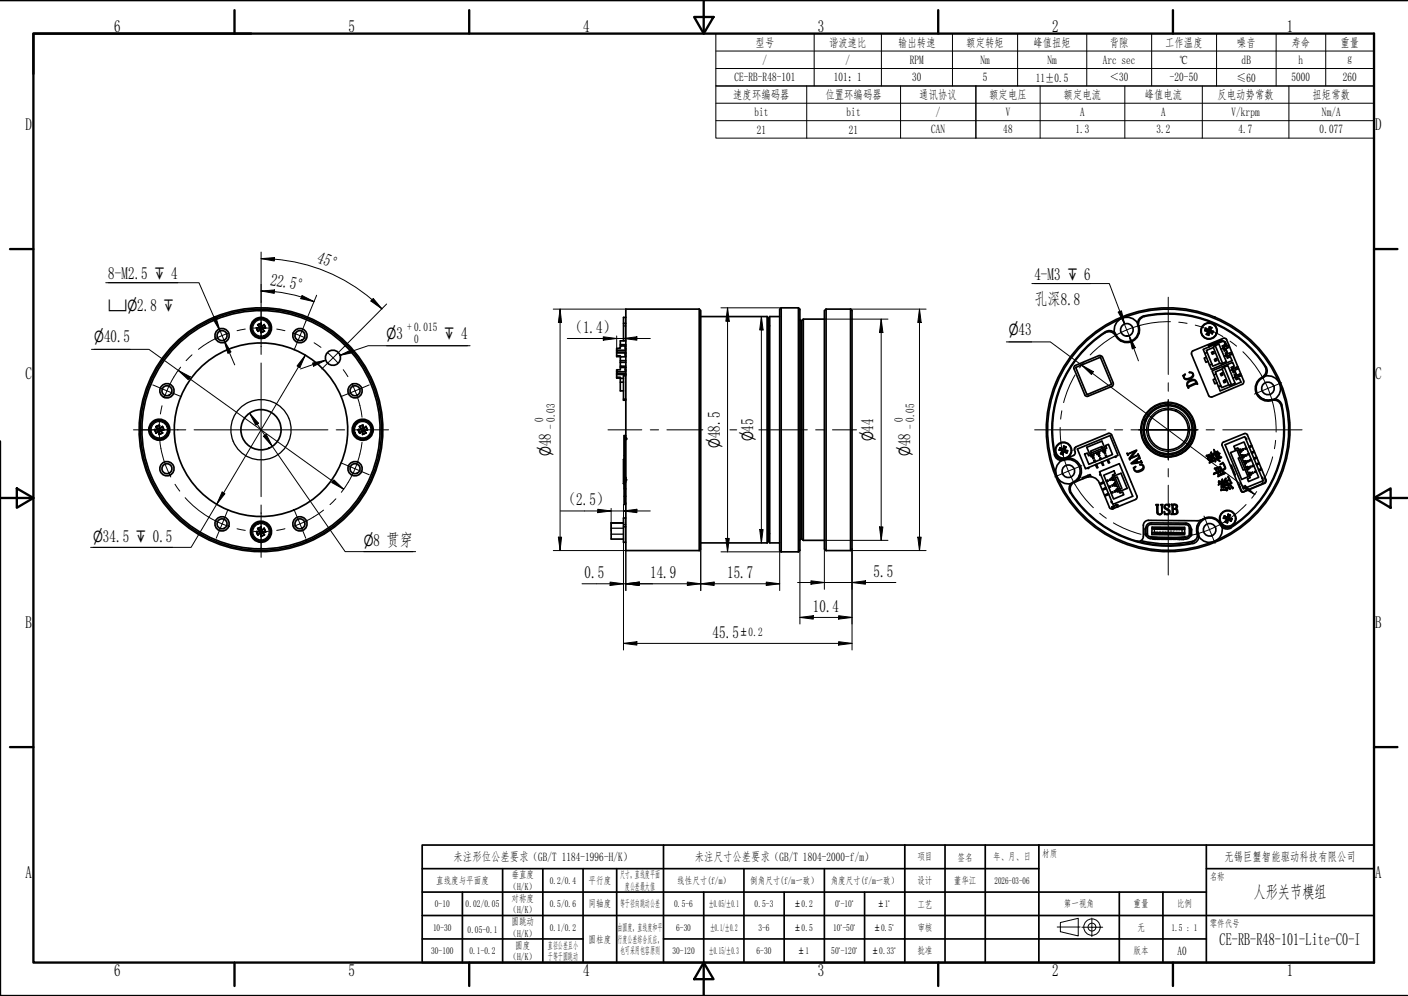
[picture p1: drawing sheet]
<svg xmlns="http://www.w3.org/2000/svg" width="420mm" height="297mm" viewBox="0 0 420 297" stroke-linecap="round" stroke-linejoin="round" font-family="sans-serif">
<g fill="none" stroke="#000" stroke-width=".51">
<path d="M76.6 97.8l.4 .9M77 97l.6 .6-1 .2M77 98.7l.8-.6 .1 1.1-.2-1zM77 97l-.1-.2 .6 .8-.9 .2M77.9 96.6l-.9 .4M77.9 96.6l.1 .9 .7-.6M77.9 96.6v-.2l.1 1.1 .9-.7-.2 .1M78.7 96.9l.4 .9M78.8 98.7l-.9 .3M79.1 97.8h.2l-1 .2 .6 .8-.1-.1M79.1 97.8l-.9 .2 .6 .7M186.1 96.4h.7"/>
<path d="M186.8 94.7h-.7v6.9M208.7 92.2l.4 .4v71.2l-.4 .4M208.7 92.2h-21.9v72h21.9M208.7 92.2v72M209.1 94.4h19.8M228.9 94.4l.3 .3v67l-.3 .2M228.9 94.4v67.5M229.2 97.2h.5M232.7 94.4h-3v67.5h3M233.1 91.8v72.8M238.3 91.8h-5.2l-.4 .5v71.8l.4 .5M238.3 91.8l.4 .5v71.8l-.4 .5"/>
<path d="M238.3 91.8v72.8M238.7 95.3l.1 .3h.5M239.3 95.6v65.1M239.7 95.2v65.9M246 95.2h-6.3l-.4 .4M246.5 92.2l-.5 .4v71.2l.5 .4M246.5 92.2v72M246.5 92.2h7.3M253.8 92.2l.5 .4v71.2l-.5 .4h-7.3M253.8 92.2v72M329.8 99a34.7 34.7 0 0 0-15.1 36.5M339.5 96.4a3.8 3.8 0 0 0-4.7-1.5 3.8 3.8 0 0 0-2.2 4.3"/>
<path d="M339.8 97.3a2.28 2.28 0 0 1 1.7-2.9 34.1 34.1 0 0 1 36.3 15.6 2.51 2.51 0 0 1-1.8 2.9 3.8 3.8 0 0 0-.9 4.9 3.8 3.8 0 0 0 4.7 1.5 2.28 2.28 0 0 1 2.6 1.8 34.1 34.1 0 0 1-15.6 36.2 2.25 2.25 0 0 1-2.6-1.1M339.8 99.5h-.2M339.9 97.3a3.8 3.8 0 0 1-2.4 4.6 3.8 3.8 0 0 1-4.8-2.1 2.25 2.25 0 0 0-3-.5 34.1 34.1 0 0 0-14.6 36.6 2.25 2.25 0 0 0 2.5 1.1l2.8-1.2 .4-.4v-.6M341.2 94.3a34.7 34.7 0 0 1 36.6 15.1M341.2 94.3a2.46 2.46 0 0 0-1.4 3.6 3.6 3.6 0 0 1-2.8 3.9 3.6 3.6 0 0 1-4.2-2.4l-.6-.5-.9-.3-1.5 .4M360.2 98.2l-.1 .4M360.3 99.3l.4 .1M360.4 98.9l-.9-.3 .9 .1 .2 .3-.2 .3M360.4 99l-.4 .7 .4-.4M360.7 98.3l.2-.8-.2 1-.9-.6 .9 .4M360.9 98l.3 .1M361 99.1l-.3 .9v-.6"/>
<path d="M361.1 99l.7 .6-.4-.4M361.1 98.5l.5-.8-.5 .7 .1 .3M361.1 98.5l.1 .2M361.2 98.7l.9 .2-.6-.1M361.2 98.7l.3 .1M361.4 99.2l-.5-.2-.2 .4M361.5 98.8l-.2 .3M184 111.4v1.4h1.1v-.3h-1.1M184 105v1.3h1.1v-.2h-1.1M184 111.7h2.8M184 105.3h2.8M185.1 108.1v1.1h1.7"/>
<path d="M185.1 108.1h1.7M185.1 102.8v.4M185.1 109.2v.4M186.1 114h-1v2.6h1M186.1 112.8h-1v1.2M186.1 119h.7M186.8 112.1h-.7v7.3h.7M186.8 110.2h-.2v.3h.2M186.8 110.9h-2.8v.5h2.8M186.8 109.6h-1.7v.7h-1.1v.6M186.8 103.8h-.2v.3h.2M186.8 105.8h-.2v.4h.2"/>
<path d="M186.8 104.4h-2.8v.6h2.8M186.8 103.2h-1.7v.7h-1.1v.5M186.8 101.6h-1.7v1.2h1.7M186.8 107.6h-1.7v.5M186.8 106.4h-1.7v1.2M186.8 109.7h-.2v.5M186.8 111.7h-.2v.4M186.8 103.2h-.2v.6M186.8 105.3h-.2v.5M321 109.6l7.4-3.1 3.3 8.1-7.3 3.1zM328 106l-7.1 3-.4 .4v.6l3.2 7.8 .4 .4h.6l7.1-3 .4-.3v-.6l-3.2-7.8M328 106.1h.5l.4 .4"/>
<path d="M334.7 101.5l-.2 .2M352.9 112.1l.7-.5-.3 .5a.65 .65 0 0 0 .6 .9h.5a1.52 1.52 0 0 0 1.5-1.5l-.4-.3-.6-.1 .7-.1a.93 .93 0 0 1 .1 1.7 1.4 1.4 0 0 1-1.5 .6 1.4 1.4 0 0 1-1.1-1.1zM354.6 113.7a1.47 1.47 0 0 1 1.6-.5 1.47 1.47 0 0 1 1.1 1.4l-.3-.2-2.3 1v.3a1.42 1.42 0 0 1-.1-2zM354.7 114a1.61 1.61 0 0 1 2.3-.1l-.1 .3-2.4 1a.8 .8 0 0 1 .2-1.2zM355.5 105.6l5.2 12.4 .4 .4h.5l9.1-3.8 .4-.4v-.5M356 104.6l-.4 .4v.6M360 106.5l-.7 .3 .6 1.3 .6-.3M360.2 105.1l1.4 3.5M360.9 103.4l-.3-.4 .2 .4M361.5 105.1l.6-.2 .2 .5-.5 .2zM362.1 103.6l1.9 4.8M362.4 107.2l.5-.3 .3 .6-.6 .2z"/>
<path d="M362.6 113l-.6 .2 .5 1.3 .7-.3M362.6 103.1l2.2 5.2M362.9 111.6l1.4 3.4M364.2 111.5l.5-.3 .2 .6-.5 .3zM364.4 104.1l-.7-1.5-1.4 .6-.2 .4-2.1 .9 .2 .6-.7 .3M364.5 101.6l.1 .2M364.6 101.4l-.1 .2-3.7 1.5M364.6 101.4l.1 .4M364.6 101.4l-4 1.6M364.7 110l1.9 4.7M365.1 113.6l.5-.3 .2 .6-.5 .3zM365.1 103.9l-.7 .2 .9 2.2 .7-.2-.4-.8 .6-.3"/>
<path d="M365.1 100.9l-9.1 3.7M365.1 100.9h.5l.4 .4M365.2 103.6l.2 .5M365.2 103.6l-.2 .1M365.3 106.3l.7 1.6-1.6 .6-.3-.2-2.2 .9-.3-.6-.7 .3M365.3 109.5l2.2 5.2M365.3 102.9l.2 .5M365.3 103.9h-.2M365.4 102h.2l.4 .8-.6 .2M365.4 104.1l-.2 .1M365.6 102.9h.1M365.8 104l.2 .4"/>
<path d="M366 104.4l.4 1.1M366 104.4l-.6 .3-.7-1.5 1-.4-.5-1.2-6.2 2.6 2.5 6 6.2-2.6-.5-1.2-.9 .4-.3-.7M366 101.3l5.2 12.4M366 103.2l.3 .6M366 105.6l-.2 .1M366 105.6l.3 .6M366.3 106.2l-.2 .1M366.6 106.1l.2 .4M366.7 102.9l-1.5 .7M366.8 105.3l.3 .5M366.9 103.5l-1.5 .6M367 110.5l-.6-1.5-1.5 .7-.1 .3-2.2 .9 .3 .7-.7 .2"/>
<path d="M367.5 105l-1.5 .6M367.7 110.3l-.7 .2 .9 2.3 .7-.3-.3-.8 .5-.3M367.8 105.6l-1.5 .6M367.8 110l.2 .5M367.8 110l-.2 .1M367.9 112.8l.7 1.5-4 1.3-.3-.6-.7 .3M368 109.3l.2 .5M368 110.5l-.1 .1M368.4 110.4l.2 .5M368.6 110.9l.5 1M368.6 110.9l-.6 .2-.6-1.5 .9-.4-.4-1.1-6.2 2.5 2.4 6 6.2-2.6-.5-1.2-.9 .4-.3-.7M368.7 109.7l.2 .5"/>
<path d="M368.7 112.1h-.2M368.7 112.1l.2 .5M368.9 112.6l-.2 .1M369.3 112.4l.1 .6M369.4 109.3l-1.6 .7M369.5 111.7l.3 .6M369.6 109.9l-1.6 .6M370.2 111.4l-1.5 .7M370.5 112l-1.6 .6M375.6 117.9l.8 .8 .9 .5 1.7 .1M377.2 112.2l-.6 .6M377.2 119.1v.1"/>
<path d="M377.5 112.2a3.8 3.8 0 0 1 4.4 2.2 3.8 3.8 0 0 1-1.5 4.7M377.5 112.2a4 4 0 0 0-2.4 5 3.5 3.5 0 0 0 4.4 2M377.8 109.4l.3 1.5-.6 1.3M379.6 119.2a2.25 2.25 0 0 1 2.9 1.6M379.9 119.3h-.9M46.3 128.1l.4 1M46.5 127.2l.7 .9h-1.1l1-.1zM46.7 129.1l.7-.6 .1 .9M46.7 129.1l-.2 .1 .9-.6 .1 1v-.2M47.6 126.9l-1 .4M47.6 126.8v.9zM48.4 127.3l.4 .9"/>
<path d="M48.4 127.3l-.6 .5-.2-.1M48.4 129l-.9 .4M48.5 127.2l-.7 .6-.2-.1M48.5 127.2l-.1 .1M48.8 128.2l-1 .1 .6 .7M48.8 128.2l-.9 .1 .6 .8-.1-.1M107 128.1l.4 1M107.3 127.2l.6 .9h-1l1-.1zM107.3 127.2l.1 .1M107.9 128.5l.3 .1h-.2l-.7 .6zM108.2 128.6v1zM108.3 126.9l-1 .4"/>
<path d="M108.3 126.9l.1 1 .7-.6M108.3 126.9l.1 .9 .8-.6-.1 .1M109.1 127.3l.4 .9M109.1 129l-.9 .4M109.5 128.2l-.9 .1 .6 .7M109.5 128.2h.2l-1.1 .1 .7 .8-.1-.1M186.2 137h-.1v7.3h.1M186.7 130.6h.1M186.8 129.9h-.6v18.1h.6M186.8 130.7l-.1 .4v-.9h-.4v13.2h.4l.1-.9M314.6 135.6l.8 1.2 1.4 .5M316.6 134.2l.3 .1 .2 .3-.6 .7 .5-.8"/>
<path d="M316.6 134.2h-.6l1 .4M316.8 133.9l-.2 .3M316.8 137.3a3.8 3.8 0 0 0-1.5 4.7 3.8 3.8 0 0 0 4.4 2.2M316.9 134.9l.4 .1M317.2 133.9l-.1 .1M317.2 133.9l.2-.9-.2 1.1-.9-.6 .8 .5M317.4 133.6l.4 .1M317.5 134.7l-.3 .9v-.5M317.6 134.7l.7 .4-.4-.3M317.6 137.2l-.8 .1M317.6 137.2a3.5 3.5 0 0 1 4.5 2 3.5 3.5 0 0 1-1.8 4.5M317.7 134.1l.9 .3-1-.2 .5-.9-.4 .8"/>
<path d="M317.9 134.8l-.5-.3-.2 .6M318.1 134.4l-.2 .4M318.3 136.7l-.2 .1M318.3 136.7l-.4 .1M318.6 136.6a3.9 3.9 0 0 1 3.9 2.6 3.9 3.9 0 0 1-1.3 4.4M319.5 136.2l-1.3 .5M319.8 136.7l.2 .5M320.6 134.3l.3 .5M320.7 133.6l-.1 .7M321.1 133.3l-.4 .4v.6M321.5 133.9l9.7-4 2.4 5.9-9.7 4zM323.7 135.4l.8-.3 .4 .8 .5-.2 .2 .6 .3-.2-.2-.5 .3-.1 .2 .5 .3-.1-.2-.5 .9-.4 .1 .6 .3-.2-.2-.5 .3-.2 .2 .6 .3-.1-.2-.5 .9-.4 .2 .5 .3-.1-.3-.5 .3-.2 .3 .6 .2-.1-.2-.6 .6-.2-.4-.8 .9-.4 1.2 3.1-7.1 2.9z"/>
<path d="M324.3 133.4l4.5-1.8 .8 1.9-4.5 1.8zM324.9 139.4v.2l-.2 .1-.2-.1M325.9 136.1l.2-.2 .4 .7-.4 .2zM326.9 137.7l-.2-.5-.3 .1 .2 .5M326.9 138.5l.1 .4M327.2 138.5l.4 .9-.3 .2-.3-.7 .3-.2M327.6 135.4l.3-.2 .3 .7-.3 .2zM328.6 137l-.2-.5-.2 .1 .2 .5M328.7 137.8v.3M328.9 137.7l.4 1-.2 .1-.4-.7 .4-.1M329.1 133.7l-.2-.6-3.5 1.4 .3 .6M329.4 134.7l.2-.2 .3 .7-.3 .1z"/>
<path d="M330.3 136.3l-.2-.5-.2 .1 .2 .5M330.4 137.1l.1 .3M330.6 137l.5 1-.3 .1-.3-.7 .3-.1M331.7 129.7l-.4-.4h-.6l-9.6 4M331.7 129.7l7.6 18.2v.6l-.4 .4M333 136.1l.1 .2-.3 .1-.1-.3M336.3 135.2l.3 .2 2.6-1.2-1.9 2.4 2.2-.9 .1-.4 .3 .6-.4-.1-2.3 1-.1 .3-.2-.4 1.7-2-1.9 .7-.2 .4zM337.5 138.2l2.3-1.8 .2-.3 .2 .7-.2-.2-.8 .6 .3 .7 .9-.2 .2-.3 .2 .6-.4-.1-2.7 .5zM337.9 138.2l1.3-.9 .2 .6zM338.2 139.6l.6-.5-.3 .5a.72 .72 0 0 0 .7 .9l.5-.1a1.53 1.53 0 0 0 1.4-1.3l-.4-.4-.5-.1 .7-.1a1.05 1.05 0 0 1 0 1.8 1.63 1.63 0 0 1-2.4-.2zM355.9 125.1a8 8 0 0 1-4.3 10.4 8 8 0 0 1-10.4-4.3M360.1 135.7l.8-.2 .7 .7-1.2 .7 .2-.3-.6-.6z"/>
<path d="M360.4 135.9l.5-.2 .3 .6-.5 .2zM360.7 137l.7-.1 .1-.2 .4 .7 .3-.1-.1 .3-1.2 .4 .2-.2-.5-.6zM360.9 137.2l.6-.2 .3 .5-.5 .2zM362.2 134.1l.4 .6-.1 .2 .8-.4 .4 .8 .3-.1-1.3 .7 .1-.2-.4-.6-.4 .9 .3 .6 .9 .3-.3-.8 .9-.4 .4 .7h.3l-1.2 .6 .7 .6-1.6-.8 .4 .7-.2 .2-.4-1h-.8l.2-.3 .5 .1-.5-.9-.2 .4v-.4h.2l-.3-.5 .1-.2 .5 1 .4-1zM362.5 139.6l1.6-.5 .6 1 .6-.2a1.18 1.18 0 0 0-.4-1.7l-.7 .3 .7-.6 .5 .8 .3 1-1 .6 .5 .8h.4l-.2 .2-1.9 .9 .2-.4-.5-.8-1.1 .5 .2-.4 .9-.3-.6-.9-.2-.1zM362.6 135.1l.7-.2 .2 .5-.6 .2zM362.8 139.8l1.3-.4 .5 .8-.6 .2-.5-.8-.1 .3 .4 .6-.5 .2zM363.2 136.3l.6-.2 .2 .4-.5 .3zM365.1 131.9l6.2-2.6 .8 .2 5.7 13.7M365.1 131.9l-.4 .4v.5l5.7 13.7 .8 .2 6.2-2.6 .4-.4v-.5M365.6 132.6l5.9-2.4 5.4 13.2-5.9 2.4zM367.2 138.9l.3-.1 .2 .7-.2 .1"/>
<path d="M367.2 135l1.9-.8 3.3 8-1.9 .8zM367.7 139.5l.6 1.4M368.2 133.1l3-1.3 4.4 10.6-3 1.2-.4-.8 .9-.3-.3-.6 .6-.2-.1-.3-.6 .3-.1-.4 .5-.2-.1-.3-.5 .3-.4-.9 .6-.3-.1-.2-.6 .2-.1-.3 .5-.2-.1-.3-.6 .2-.3-.9 .5-.2v-.2l-.6 .2-.1-.4 .5-.1-.1-.3-.6 .2-.4-.9 .6-.3-.1-.2-.5 .2-.1-.3 .5-.2-.1-.3-.6 .3-.3-.9 .5-.3-.1-.2-.6 .2-.1-.3 .6-.2-.2-.3-.5 .3-.2-.6-.8 .3zM370.1 136.4l-.6 .2 1.5 3.6 .5-.2M370.2 134.2l.7-.3 .1 .3-.4 .2-.3 .1zM370.9 135.9l.7-.2 .1 .2-.7 .3zM371 134.2h.1M371.7 137.7l.6-.3 .1 .3-.7 .3zM371.7 130.8l.2-.1 .1 .3-.1 .1M371.9 133.5l-.4 .2 .1 .3 .4-.2M372.4 139.4l.7-.3v.3l-.6 .3zM372.7 135.2l-.5 .2 .1 .3 .4-.2"/>
<path d="M373 133.1l.1 .2-.3 .2M373.1 139.4h.1M373.4 137l-.5 .1 .1 .4 .5-.3M373.5 132.8l-.8 .4M373.6 133.1l-.5 .2M373.7 134.8l.1 .3-.3 .1M374.1 138.7l-.5 .2 .2 .3 .4-.2M374.3 134.5l-.9 .4M374.3 134.9l-.5 .2M374.4 136.5l.1 .3-.2 .2M375 136.3l-.9 .3M375.1 136.6l-.6 .2"/>
<path d="M375.2 138.3v.2l-.2 .2M375.7 138l-.9 .4M375.8 138.3l-.6 .2M376.4 139.7l-.9 .4M382.5 120.8a34.7 34.7 0 0 1-15.2 36.6M76.6 158.5l.4 1M77 157.7l-.1-.1 .6 .8-.9 .1M77 157.7l.6 .7-1 .1M77 159.4l.8-.5 .1 1-.2-1zM77.9 157.3l-.9 .4M77.9 157.1l.1 1.1 .9-.7-.7 .7-.3-.1zM78.2 158.7l1.1-.1-1 .1 .6 .8z"/>
<path d="M78.7 157.7l.4 .9M78.8 159.4l-.9 .4M186.1 155.9h-3.7v4.9h3.7M186.1 144.2h.1M186.1 157.1h.7M186.2 148v2.4h.4l.2-.4M186.3 143.4v2.4h.5M186.7 142.9h.1M186.7 143.4l.1 .3M186.8 154.5h-.7v7.2h.7M186.8 142.4l-.1 .7M229.2 159.2h.5"/>
<path d="M319.4 146.9a34.7 34.7 0 0 0 36.6 15.2M319.7 144.2l-.7 1.3 .4 1.5M319.7 147a34.3 34.3 0 0 0 35.9 14.9l1-.7M320.3 143.7l-.6 .5M322 142l.2 .4M322.1 142.3l-.6 .9-.8 .6M324.1 142.4l-3.7 1.5a2.25 2.25 0 0 0-.7 3.1M324.1 142.4a3 3 0 0 1 4 1.6M324.5 141.8l.2 .4-.4 .1M324.6 141.8l-1.6 .7 .1 .3M324.8 142.2l-.2-.4 .7-.3 .3 .7M328 144l3.1 7.4 .4 .4h.5"/>
<path d="M328.1 140.7l5.9-2.4 4 9.7-5.9 2.4zM328.4 141.3l-.2 .4h.3M329.3 143.7l-.2 .1M329.4 141.7l3-1.3 .4 .9-.8 .4 .2 .5-.5 .2v.3l.6-.2 .1 .3-.5 .2 .1 .2 .5-.1 .4 .8-.5 .3 .1 .2 .5-.2 .1 .3-.5 .3 .1 .2 .5-.2 .4 .9-.5 .2 .1 .3 .6-.3 .1 .3-.6 .3 .1 .2 .5-.2 .3 .6 .8-.4 .3 .9-3 1.2zM329.4 144l-.9 .4-.1-.3 .7-.3 .1 .3M330.1 145.5h-.3M330.1 143.4l.5-.2v.3l-.4 .2M330.1 145.7l-.9 .4-.1-.3 .7-.3 .1 .3M330.8 147.2l-.3 .1M330.8 145.1l.5-.1 .1 .2-.5 .2M330.9 147.4l-1 .5-.1-.3 .7-.3 .1 .3M331.2 143l.7-.3v.3l-.6 .2z"/>
<path d="M331.5 146.9l.5-.2 .1 .2-.4 .2M331.7 149.5l-.2 .1 .2 .3 .2-.1M331.9 144.7l.6-.3 .2 .3-.7 .3zM331.9 151.1l.3 .6M331.9 151.1v.1M332.2 151h.1M332.4 151.6l-.2-.5h-.3l-.1 .1 .2 .6M332.5 146.4l.7-.2 .2 .2-.7 .3zM332.5 141.9l2-.8 1.9 4.6-1.9 .7zM332.8 142.5l.6-.3 1.4 3.5-.6 .1M333 150.7h.1M333.1 150.7l.3-.2 .3 .6"/>
<path d="M333.1 150.7l.1 .5M333.3 150.5v.1M333.3 150.5l.3 .6M333.3 150.5l-1.3 .6M338.9 149l-6.9 2.8M341.2 160a1.49 1.49 0 0 1-1.9 1.4M341.7 157.8v1.5M341.7 159.3l.4 .5M341.9 157.4l-.2 .4M341.9 159.1a1.49 1.49 0 0 0 1.5 1.5l10.4 .2a1.49 1.49 0 0 0 1.5-1.5M342.4 159.1l.2 .7 .8 .4M343.7 158.9h1"/>
<path d="M343.7 158.9v.5l9.8 .1v-.5M343.8 157.7v-.5l9.7 .1v1.7M343.8 157.7h.9M343.8 157.7l-.1 1.2M344 157.7l.5 .1h2.3M344.7 157.7h.5M344.7 158.8l-.7 .1M344.7 158.8h.5M344.7 157.7h.1M344.7 158.8v.1M344.7 158.9h1.6M344.9 150.5h.8l-.2 .2v2.1l.2 .5 .4 .1 .4-.2 .2-.4-.1-2.2-.2-.1h.6l-.2 .2v2.4l-.5 .4-1-.4-.1-2.5z"/>
<path d="M345.2 157.7h.8M345.2 158.9h-.5M345.2 157.7l-.5 .1M345.2 158.8h.3M345.2 157.7v.1M345.5 158.8h.5M345.5 158.9h.5M346 157.7h.8M346 157.7l-.5 .1M346 158.8h.3M346 157.7v.1M346.3 158.9l.5 .1"/>
<path d="M346.3 158.8h.5M346.3 158.9h.1M346.8 157.7h.9M346.8 158.9h-.5M346.8 157.7l-.5 .1M346.8 159h1.9M346.8 158.8h.4M346.8 157.7v.1M346.8 158.9v.1M346.8 157.8h.4M347.1 158.9v.1M347.2 157.8h.5"/>
<path d="M347.2 158.8h.5M347.2 158.9h-.1M347.6 150.7l1.3-.3v.7a.86 .86 0 0 0-1-.6l-.3 .6 .1 .3 .7 .4a.86 .86 0 0 1 .7 .8 .86 .86 0 0 1-.8 .9h-.8l-.2-.9 .5 .6 .5 .1 .4-.2 .2-.5-1.4-1-.2-.4zM347.7 157.7h.8M347.7 158.9h-.6M347.7 157.7l-.5 .1M347.7 158.8h.2M347.7 157.7v.1M347.7 158.9v.1M347.7 157.8h.3M347.9 158.8h.6M347.9 158.9v.1"/>
<path d="M348.5 157.7l.3 .1M348.5 158.8h.8M348.5 158.9h-.6M348.5 157.8h-.5M348.5 157.7v.1M348.5 158.9v.1M348.7 158.9v.1M348.8 157.7h.5M349.3 158.9l-.6 .1M349.3 157.8h.3M349.3 158.9h-.6M349.3 157.8h-.5"/>
<path d="M349.3 159h.3M349.3 158.8h.3M349.3 157.8h.1M349.5 150.4h1a.67 .67 0 0 1 .8 .7l-.2 .5-.3 .2 .4 .1a.94 .94 0 0 1 .1 1.2l-.7 .3h-1.1l.3-.3v-2.4zM349.6 158.8h.5M349.6 158.9v.1M349.6 157.7h.5M350 150.7l.4-.2 .6 .3a.69 .69 0 0 1-.5 1h-.4zM350.1 151.8a.75 .75 0 0 1 1.1 .7 .75 .75 0 0 1-1.1 .6zM350.1 158.9l-.5 .1M350.1 157.8h.4M350.1 158.9h-.5"/>
<path d="M350.1 157.8h-.5M350.1 159h.3M350.1 158.8l.3 .1M350.1 157.8h.1M350.4 159h.8M350.4 158.9h.6M350.4 158.9v.1M350.5 157.7h.5M351 157.8h.3M351 158.9h-.6M351 157.8h-.5M351 158.9h.2"/>
<path d="M351 157.8h.1M351.2 159h.8M351.2 158.9h.6M351.2 158.9v.1M351.3 157.7h.5M351.8 157.8h.3M351.8 158.9l1.5 .1M351.8 158.9l-.6 .1M351.8 157.8h-.5M351.8 157.8h.1M352 159h1.5M352 158.9v.1"/>
<path d="M352.1 157.7l.5 .1M352.6 157.8h.9M352.6 158.9l-.6 .1M352.6 157.8h-.5M352.6 157.8h.1M353.3 157.8h-5.3M353.9 156.4l.6 .3 .4 .8M353.9 156a1.49 1.49 0 0 1 1.4 1.5M353.9 156l-10.4-.1a1.49 1.49 0 0 0-1.6 1.5v2.1M353.9 156.4h-10.8l-.7 .7v2.1M354.9 157.5l-.1 2.1-.6 .7-10.8-.1M355.3 159.3v.3"/>
<path d="M355.6 159.5l-.4 .4M355.6 157.9l-.2-.4-.1 1.8M355.6 158l-.1 1.4M357.2 159.1a1.81 1.81 0 0 1-1.3 2.3M357.3 158.6v.8M357.4 156.9l-.2 1.8M357.6 156.8l-.4 .1M357.6 159.2a2.25 2.25 0 0 1-1.6 2.9M358.3 155.2l-1 1.5-.2 1.2 .1 1.3M362.7 154.6l-.3 .2M363.4 140.9l.5-.3 .4 .9 .1-.3-.4-.6 .6-.2 .5 .8-1.2 .5zM363.7 143.4l1 .3-1 .2z"/>
<path d="M364.3 156.2a4 4 0 0 0-6-1.1l-1 .2-14.6-.1a1.49 1.49 0 0 0-1.5 1.5v3.2M364.4 145.9l1.6 .2-.4-.6h-.5l.2-.4 1.6 .6-.5-1 .8 1-.2 .2-1.2-.4 .5 .7-.2 .2-.5-.2-1.2 .1zM364.6 157.1a3.8 3.8 0 0 1-2.2 4.4 3.8 3.8 0 0 1-4.6-1.5M364.7 142.9l.5 .8 .4-1 .3-.1-.4 1 1.3-.5-.2 .3-1.1 .3 1.3 .5 .5-.2-.8-1.6v-.4l1.1 2-.1 .3-.2-.2-2.9 1.4 .2-.4 .9-.3-.4-.9-1.5 .7 .1-.3 1.3-.6-.4-.5zM364.8 144.3h.3l-.7 .7zM365.1 154.5l1 .2-.5 .9 .4-.8zM365.3 143.9l1.4 .4-1.1 .4zM365.4 153.8l.8 .5 .3-1-.2 1.1zM365.8 154.2l-.2 .4M365.9 155.2l.4 .2M366.4 153.9l.4 .2M366.5 155.1l-.2 .8v-.5"/>
<path d="M366.5 155.1l.8 .3-.8-.5-.2 .5M366.8 154.5l.9 .2h-.6M366.8 154.5l.4-.8-.6 .8 .5 .2M366.8 144.5l1.2 1-.1 .2zM367.1 154.7l-.2 .4M367.4 157.4a2.45 2.45 0 0 1-3.6-1.5 3.5 3.5 0 0 0-4.5-1 3.5 3.5 0 0 0-1.7 4.3M368 141l.3-.1 .3 .7-.2 .1M369.6 144.6l.2-.1 .3 .7-.3 .1M370 145.2l.6 1.4M370.5 146.6l.2 .1M373.1 141.1l.7-.3 .1 .3-.7 .3zM374.8 140.4l-.5 .2 .2 .3 .4-.2"/>
<path d="M375.9 140l.1 .3 .5-.2M376 140.3l-.3 .1M376.6 142.5l.1-.1 .2 .3h-.2M377.5 142.4l.1 .8M377.6 143.3l-.1 .5-.3 .3-6.4 2.6M209.1 161.9h19.8M233.1 164.6h5.2M239 160.7h.3l.4 .4M239 160.8l-.3 .3M239.7 161.1h6.3M340.4 161.2a34.1 34.1 0 0 0 15.5 .2M344 160.7h.9"/>
<path d="M345.2 160.7h.9M346.4 160.7h.9M347.5 160.7h1M348.7 160.7h1M349.9 160.7l.9 .1M351.2 160.8h.8M352.4 160.8h.9"/>
<circle cx="77.9" cy="97.8" r="3.1"/>
<circle cx="77.9" cy="97.8" r="2.83"/>
<circle cx="336.3" cy="98.4" r="1.87"/>
<circle cx="360.8" cy="98.7" r="2.44"/>
<circle cx="360.8" cy="98.7" r="2.32"/>
<circle cx="49.8" cy="116.5" r="2.13"/>
<circle cx="49.8" cy="116.5" r="1.49"/>
<circle cx="66.3" cy="100.1" r="1.49"/>
<circle cx="66.3" cy="100.1" r="2.13"/>
<circle cx="89.5" cy="100.1" r="1.49"/>
<circle cx="89.5" cy="100.1" r="2.13"/>
<circle cx="99.3" cy="106.7" r="2.25"/>
<circle cx="105.9" cy="116.5" r="2.13"/>
<circle cx="105.9" cy="116.5" r="1.49"/>
<circle cx="378.4" cy="115.8" r="1.87"/>
<circle cx="47.5" cy="128.2" r="2.83"/>
<circle cx="47.5" cy="128.2" r="3.1"/>
<circle cx="49.8" cy="139.8" r="2.13"/>
<circle cx="49.8" cy="139.8" r="1.49"/>
<circle cx="77.9" cy="128.2" r="35.5"/>
<circle cx="77.9" cy="128.2" r="25.9"/>
<circle cx="77.9" cy="128.2" r="6"/>
<circle cx="77.9" cy="128.2" r="36"/>
<circle cx="77.9" cy="128.2" r="36.4"/>
<circle cx="105.9" cy="139.8" r="2.13"/>
<circle cx="105.9" cy="139.8" r="1.49"/>
<circle cx="108.2" cy="128.2" r="3.1"/>
<circle cx="108.2" cy="128.2" r="2.83"/>
<circle cx="317.3" cy="134.3" r="2.44"/>
<circle cx="317.3" cy="134.3" r="2.32"/>
<circle cx="348.6" cy="128.2" r="36.4"/>
<circle cx="348.6" cy="128.2" r="36"/>
<circle cx="348.6" cy="128.2" r="6"/>
<circle cx="348.6" cy="128.2" r="8"/>
<circle cx="348.6" cy="128.2" r="7.1"/>
<circle cx="348.6" cy="128.2" r="7.5"/>
<circle cx="66.3" cy="156.2" r="2.13"/>
<circle cx="66.3" cy="156.2" r="1.49"/>
<circle cx="77.9" cy="158.6" r="2.83"/>
<circle cx="77.9" cy="158.6" r="3.1"/>
<circle cx="89.5" cy="156.2" r="2.13"/>
<circle cx="89.5" cy="156.2" r="1.49"/>
<circle cx="318.8" cy="140.5" r="1.87"/>
<circle cx="361" cy="158" r="1.87"/>
<circle cx="366.4" cy="154.6" r="2.44"/>
<circle cx="366.4" cy="154.6" r="2.32"/>
</g>
<g fill="none" stroke="#000" stroke-width=".38">
<path d="M76.5 97.8l.4 1M76.6 97.8l.4 1M77.4 97.7v.1M77.5 97.5h.1M77.6 98.2h.1M77.8 98.3h.1M77.9 97.3h.1M77.9 96.4l-1 .5M77.9 96.5l-1 .4M78.2 97.4v.1M78.2 98.1h.1M78.4 97.8v.1"/>
<path d="M78.8 96.9l.4 .9M78.8 96.8l.4 1M78.8 98.7l-1 .4 1.1-.4M186.1 97.2h.7M239 95.6v65.1M359.8 97.9l-.3 .7M359.9 97.9l-.3 .7M359.9 99.7l.7 .3M360 99.6l.7 .3M360.4 99h.2M360.4 98.7v.1M360.6 98.4l-.1 .1"/>
<path d="M360.7 98.3h.1M360.7 99.1l.2 .1M360.9 97.5l.6 .3M360.9 97.4l.7 .3M361.1 98.4v.1M361.1 99h.1M361.2 98.7h.1M361.9 98.8l-.2 .6M362.1 98.8l-.3 .7M186.1 119.2h.7M364.1 101.8l.1 .2M365.3 102.9l.1 .1"/>
<path d="M365.4 102l.4 .9M366.4 103l.2 .6M367.3 105.1l.2 .6M369.1 109.5l.2 .5M370 111.6l.1 .5M46.2 128.1l.4 1-.4-1M46.5 127.2l1.1-.3-1 .4M47.1 128.1h.1M47.2 127.9h-.1M47.2 128.5v.1M47.4 128.6h.1M47.5 129.5l1-.4-1 .4"/>
<path d="M47.6 127.7h.1M47.8 127.8h.1M47.9 128.4v.1M48 128.2v.1M48.5 127.2l.3 1-.4-1M107.2 127.2l1.1-.3-1 .4M107.3 129.1l-.4-1 .4 1.1M107.8 128.1h.1M107.9 127.9h.1M107.9 128.5l.1 .1M108.2 129.5l1-.4-1 .4M108.3 127.7h.1"/>
<path d="M108.5 127.8h.1M108.6 128.4v.1M108.7 128.2v.1M109.6 128.2l-.5-1 .4 1M316.3 133.5l-.3 .7M316.4 133.6l-.2 .6M316.5 135.3l.7 .3M316.6 135.2l.6 .3M316.9 134.3v.1M317 134.5l.1 .1M317.1 134h-.1M317.2 133.9h.2"/>
<path d="M317.3 134.7h.1M317.4 133.2l.7 .2M317.5 133l.7 .3M317.6 134l.1 .1M317.6 134.6v.1M317.8 134.2l-.1 .2M318.5 134.4l-.3 .7M318.6 134.4l-.3 .7M326.3 136.2l-.3 .1M326.5 136.6l-.4 .2M328 135.5l-.3 .1M328.2 135.9l-.3 .1"/>
<path d="M329.8 134.8l-.4 .1M329.9 135.2l-.3 .1M370.5 134.1l.1 .3M370.9 133.9l.1 .3M371.2 135.8l.1 .3M371.6 135.7l.1 .2M371.9 137.6l.1 .2M372.3 137.4l.1 .3M372.6 139.3l.1 .3M373.1 139.1v.3M76.5 158.5l.4 1.1M76.6 158.5l.4 1"/>
<path d="M77.4 158.5h.1M77.5 158.2v.1M77.8 159h.1M77.8 159.9l1-.4-1 .4M77.9 158.1h.1M77.9 157.2l-1 .4M77.9 157.3l-1 .4M78.2 158.2h.1M78.3 158.8l-.1 .1M78.4 158.6v.1M78.8 157.6l.4 1M182.4 159.3h3.7"/>
<path d="M182.4 157.5h3.7M182.4 156h3.7M182.4 155.9h3.7M186.1 143.7h.1M186.1 156.4h.7M331.2 143l.1 .2M331.5 142.8l.2 .3M331.9 144.7l.1 .3M332 151.1l-.2 .1M332.2 151.1h.1M332.3 144.5l.1 .3M332.4 151.6l-.2-.5h-.2l.2 .6"/>
<path d="M332.5 146.4l.2 .3M333 146.2l.1 .3M333.1 150.7l.2-.1 .2 .6M333.1 150.7l.2 .5M333.1 150.7l-.9 .4M333.3 150.5h.1M344.5 157.8v1M352.7 157.9v1M365.4 153.8l-.3 .7M365.5 153.9l-.3 .6M365.5 155.6l.7 .3M365.6 155.5l.7 .3"/>
<path d="M366 154.6v.1M366 154.9h.1M366.1 154.3v.1M366.3 154.2h.1M366.3 155.1h.2M366.5 153.5l.6 .2M366.5 153.3l.7 .3M366.6 154.4h.1M366.6 154.9v.1M366.8 154.5v.2M367.5 154.7l-.2 .7M367.7 154.8l-.3 .7"/>
<path d="M373.3 141l.1 .3M373.8 140.9l.1 .2"/>
<circle cx="77.9" cy="97.8" r="2.44"/>
<circle cx="77.9" cy="97.8" r="2.76"/>
<circle cx="47.5" cy="128.2" r="2.76"/>
<circle cx="47.5" cy="128.2" r="2.44"/>
<circle cx="77.9" cy="128.2" r="9"/>
<circle cx="108.2" cy="128.2" r="2.44"/>
<circle cx="108.2" cy="128.2" r="2.76"/>
<circle cx="348.6" cy="128.2" r="6.4"/>
<circle cx="348.6" cy="128.2" r="8.2"/>
<circle cx="77.9" cy="158.6" r="2.76"/>
<circle cx="77.9" cy="158.6" r="2.44"/>
</g>
<g fill="#000">
<circle cx="108.2" cy="128.6" r=".19"/>
<circle cx="77.6" cy="158.9" r=".19"/>
<circle cx="332" cy="151.1" r=".19"/>
<circle cx="332.2" cy="151.1" r=".19"/>
<circle cx="333.1" cy="150.7" r=".19"/>
<circle cx="341.9" cy="159.2" r=".19"/>
<circle cx="355.3" cy="159.3" r=".19"/>
</g>
<g fill="#000">
<circle cx="77" cy="98.8" r=".25"/>
<circle cx="365.4" cy="103" r=".25"/>
<circle cx="186.8" cy="131" r=".25"/>
<circle cx="186.8" cy="130.7" r=".25"/>
<circle cx="370.9" cy="133.9" r=".25"/>
<circle cx="371.6" cy="135.7" r=".25"/>
<circle cx="371.7" cy="135.9" r=".25"/>
<circle cx="372.3" cy="137.4" r=".25"/>
<circle cx="372.4" cy="137.7" r=".25"/>
<circle cx="373.1" cy="139.1" r=".25"/>
<circle cx="186.8" cy="143.1" r=".25"/>
<circle cx="332" cy="151.1" r=".25"/>
<circle cx="332.2" cy="151.1" r=".25"/>
<circle cx="333.1" cy="150.7" r=".25"/>
<circle cx="333.3" cy="150.5" r=".25"/>
<circle cx="341.9" cy="159.5" r=".25"/>
<circle cx="344.7" cy="158.9" r=".25"/>
<circle cx="345.2" cy="158.9" r=".25"/>
<circle cx="345.5" cy="158.9" r=".25"/>
<circle cx="346" cy="157.7" r=".25"/>
<circle cx="346" cy="158.9" r=".25"/>
<circle cx="346.3" cy="158.9" r=".25"/>
<circle cx="346.8" cy="157.7" r=".25"/>
<circle cx="347.7" cy="157.7" r=".25"/>
<circle cx="351.2" cy="159" r=".25"/>
<circle cx="352.6" cy="159" r=".25"/>
</g>
<g fill="none" stroke="#000" stroke-width=".7">
<path d="M0 0h420M10 10h400v277.1h-400zM70 3v7M75 10h-65v12M140 3v7M207.1 5.1h5.8l-2.9 4.9zM210 0v10M280 3v7M350 3v7M3 74.3h7M410 74.3h7M0 131.6v165.4h420"/>
<path d="M0 148.5h10M5 145.7l5 2.8-5 2.9zM410 148.5l5-2.8v5.7zM410 148.5h10M3 222.8h7M410 222.8h7M70 287.1v7M140 287.1v7M210 287.1l2.9 4.9h-5.8zM210 287.1v9.9M280 287.1v7M350 287.1v7"/>
</g>
<g fill="none" stroke="#000" stroke-width=".51">
<path d="M126 259.1h184M150 259.1v28M162 259.1v28M174 259.1v28M184 259.1v28M198 252h-72v35.1h72M222 259.1v28M246 259.1v28M270 252h-72v35.1h72M270 252h40M270 252v35.1M282 252v35.1"/>
<path d="M294 252v35.1M310 252h100v35.1h-140M310 252v35.1M360 259.1h50M360 252v35.1M126 273h284M126 266.1h234M138 266.1v21M210 266.1v21M234 266.1v21M258 266.1v21M334 266.1v21"/>
<path d="M347 266.1v21M126 280h48M198 280h162"/>
</g>
<!-- layer: 171 -->
<g fill="none" stroke="#000" stroke-width=".3">
<path d="M315.5 276.5h6.8M316.4 275.1l5.4-1.2v5.2l-5.4-1.2zM325.8 273.8v2.7h-3M329.1 276.5h-3.3v2.8"/>
<circle cx="325.9" cy="276.5" r="2.44"/>
<circle cx="325.9" cy="276.5" r="1.17"/>
</g>
<g fill="none" stroke="#000" stroke-width=".3">
<path d="M64.5 95.9l3.5 8.5M77.9 92.1v11.3M77.9 90.2v10.6M91.2 95.9l-3.4 8.5M334.6 94.3l3.3 8.1M348.6 88.6v23.1M45.6 114.8l8.5 3.5M77.9 103.2v2.5M77.9 108.3v39.8M102.7 103.4l-6.7 6.6M110.2 114.8l-8.5 3.5M348.6 119.2v9v-8.5"/>
<path d="M348.6 119.2v17.9M348.6 114.2v2.5M382.5 114.2l-8.2 3.3M39.8 128.2h10.6M41.8 128.2h11.3M53 128.2h2.4M57.9 128.2h40M100.3 128.2h2.6M101.7 138l8.5 3.6M105.3 128.2h10.7M308.7 128.2h21.3M322.8 138.9l-8 3.3"/>
<path d="M332.5 128.2h2.5M337.5 128.2h11.1h-8.5M339.7 128.2h17.9M348.6 136.7v-8.5v9M348.6 139.7v2.5M357.1 128.2h-8.5h8.8M359.9 128.2h2.5M364.9 128.2h23.7M68 152l-3.5 8.5M77.9 152.9v11.3M77.9 150.6v2.5M77.9 155.6v10.6"/>
<path d="M87.8 152l3.4 8.5M348.6 144.7v26.8M359.3 153.9l3.3 8.1"/>
</g>
<g fill="none" stroke="#000" stroke-width=".3">
<path d="M68.3 99.3a30.4 30.4 0 0 0-9.1 4.9M73.2 98.1l-2.5 .5M75.7 97.9h4.4M82.6 98.1l2.4 .5M87.4 99.3l4.1 1.7M349.3 95.9a32.2 32.2 0 0 0-24 10M351.8 96.1l2.4 .3M356.7 97a32.2 32.2 0 0 1 8.2 3.4M53.9 109.5a30.4 30.4 0 0 0-4.9 9.1M57.3 105.8l-1.8 1.8M93.7 102.2l2.1 1.4M97.7 105.2l3.2 3.1"/>
<path d="M102.4 110.3l1.4 2M105 114.5a30.4 30.4 0 0 1 3 9.9M320.8 111.8a32.2 32.2 0 0 0-3.4 8.3M323.7 107.7l-1.5 2M367 101.7l2 1.5M370.9 104.9a32.2 32.2 0 0 1 9.9 23.9M47.6 125.9a30.4 30.4 0 0 0 3.4 16.4M48.4 121l-.5 2.5M108 131.9a30.4 30.4 0 0 1-6.2 14.9M108.2 126.9v2.5M181.4 128.2h10.1M194.1 128.2h2.4"/>
<path d="M199 128.2h10.7M217.8 128.2h2M226.4 128.2h14.5M243.4 128.2h2.5M248.4 128.2h7.2M316.4 127.5a32.2 32.2 0 0 0 9.9 23.9M316.9 122.5l-.4 2.5M379.8 136.2a32.2 32.2 0 0 1-3.4 8.3M380.7 131.3l-.4 2.5M52.2 144.4l1.4 2.1M55.2 148.4a30.4 30.4 0 0 0 13.1 8.6M70.7 157.7l2.5 .5"/>
<path d="M75.7 158.5h4.4M85 157.7l-2.4 .5M96.6 152.1a30.4 30.4 0 0 1-9.2 4.9M100.2 148.7l-1.7 1.8M328.1 153.1l2 1.5M332.2 155.9a32.2 32.2 0 0 0 8.3 3.5M342.9 159.9l2.5 .3M371.8 150.5a32.2 32.2 0 0 1-23.9 9.9M375 146.6l-1.5 2"/>
</g>
<g fill="none" stroke="#000" stroke-width=".3">
<path d="M213.6 10h196.4v31.2h-118.8v-15.6v15.6h-77.6v-15.6h196.4h-196.4zM213.6 15.2h196.4M243 10v15.6M263 10v15.6M284.2 10v15.6M303.7 10v15.6M324.3 10v15.6M343.7 10v15.6M363 10v15.6M380.8 10v15.6M395.6 10v15.6M213.6 20.4h196.4"/>
<path d="M213.6 30.8h196.4M213.6 36h196.4M240.7 25.6v15.6M268.7 25.6v15.6M310.4 25.6v15.6M335.7 25.6v15.6M358.8 25.6v15.6M384.6 25.6v15.6"/>
</g>
<g fill="none" stroke="#000" stroke-width=".3">
<path d="M77.9 77.1l4-.3v1zM77.9 75.2v15M77.9 77.1l4 .2M81.9 77.3a50.9 50.9 0 0 1 32.1 14.8M31.6 84.3h27.8l6.3 14.4-1.6-3.7M32.3 84.3h20.8M63.6 95.2l.9-.3 1.2 3.8zM77.9 86.8l4-.3v1zM77.9 86.8l5.8 .4 6.3 1.4M90 88.6l3.7 1.4M90.1 88.1l3.6 1.9-3.9-.9zM94.5 88.1l-3.3 7.8"/>
<path d="M111.4 89l2.6 3.1-3.3-2.3zM115.4 90.7l-12.7 12.7M165.1 92.2h21.7M167.1 92.2l.5 4h-1zM167.1 92.2v72M215.1 91.8h18M217.1 91.8l.5 4h-1zM217.1 91.8v72.8M227.2 94.4l.5 4h-1zM227.2 94.4v67.5M246 95.2h19M253.8 92.2h22.6"/>
<path d="M263 95.2l.5 4h-1.1zM263 95.2v65.9M274.4 92.2l.5 4h-1zM274.4 92.2v72M307.9 84.6h23.1l4.6 12-1.4-3.7M308.7 84.6h16.8M333.7 93.1l.9-.4 1 3.9zM27.3 104.2h17.1l58.2 41.7M28.1 104.2h10.8M53.2 110.5l3.6 1.9-.7 .8zM66.9 101.5l2 3.5-.9 .4zM66.9 101.5l3.1 7.3"/>
<path d="M91.1 105.9l-1.6 3.8-.9-.6zM91.1 105.9l-34.1 57.3h-29.9M93.3 108.3l3.9-.9-3.6 1.8zM97.2 107.4l-7.5 2.6M101.5 106l3.6-1.8 .4 .9zM115.4 103.1h24.1M140.3 103.1h-30.4l-8.4 2.9 3.8-1.3M169.3 101h24.8M180 100.4l4 .6-4 .5zM184 100.2v4.1M186.1 101l4-.6v1.1zM300.3 102h13.1l61.1 45.5"/>
<path d="M301.1 102h6.8M322.8 108.9l3.5 2-.6 .8zM336.9 100.1l1.9 3.6-.9 .4zM336.9 100.1l2.8 7.5M74.5 123.2l2.7 3-.9 .6zM74.5 123.2l28.5 41.3h21M78.6 130.1l.8-.6 1.9 3.6zM66.3 146.7l.8 .5-2.5 3.2zM99.6 143.1l3 2.8-3.5-2zM167.3 152.4h26.8M178.4 151.9l4 .5-4 .5zM182.4 151.6v6.8"/>
<path d="M186.1 152.4l4-.5v1zM186.1 150.4v6.7M226.7 157.9h1l-.5 4zM262.4 157.1h1.1l-.5 4zM371.5 144.7l3 2.8-3.6-2zM27.8 163.2h23.7M108.5 164.5h14.8M165.1 164.2h21.7v11.9M166.6 160.2h1l-.5 4zM173.7 174.1h59M182.1 173.6l4 .5-4 .5zM186.1 161.7v32.2"/>
<path d="M186.8 174.1l4-.5v1zM205.1 173.6l4 .5-4 .5zM209.1 174.1l4-.5v1zM209.1 163.8v12.3M215.1 164.6h18M216.6 160.6h1l-.5 4zM228.7 173.6l4 .5-4 .5zM232.7 164.1v12M238 173.7h29.3M238.7 164.1v22M242 173.2l4 .5-4 .5zM246 161.1h19"/>
<path d="M246 163.8v12M253.8 164.2h22.6M254.3 173.7l4-.5v1zM254.3 163.8v30.1M273.9 160.2h1l-.5 4zM186.1 191.9l4-.5v1zM186.1 191.9h68.2M238.7 184.1l4-.5v1zM238.7 184.1h15.6M250.3 191.4l4 .5-4 .5zM250.3 183.6l4 .5-4 .5z"/>
</g>
<g fill="#000">
<path d="M77.9 77.1l4-.3v1zM63.6 95.2l.9-.3 1.2 3.8zM77.9 86.8l4-.3v1zM90.1 88.1l3.6 1.9-3.9-.9zM111.4 89l2.6 3.1-3.3-2.3zM167.1 92.2l.5 4h-1zM217.1 91.8l.5 4h-1zM227.2 94.4l.5 4h-1zM263 95.2l.5 4h-1.1zM274.4 92.2l.5 4h-1zM333.7 93.1l.9-.4 1 3.9zM53.2 110.5l3.6 1.9-.7 .8z"/>
<path d="M66.9 101.5l2 3.5-.9 .4zM91.1 105.9l-1.6 3.8-.9-.6zM93.3 108.3l3.9-.9-3.6 1.8zM101.5 106l3.6-1.8 .4 .9zM180 100.4l4 .6-4 .5zM186.1 101l4-.6v1.1zM322.8 108.9l3.5 2-.6 .8zM336.9 100.1l1.9 3.6-.9 .4zM74.5 123.2l2.7 3-.9 .6zM78.6 130.1l.8-.6 1.9 3.6zM66.3 146.7l.8 .5-2.5 3.2zM99.6 143.1l3 2.8-3.5-2z"/>
<path d="M178.4 151.9l4 .5-4 .5zM186.1 152.4l4-.5v1zM226.7 157.9h1l-.5 4zM262.4 157.1h1.1l-.5 4zM371.5 144.7l3 2.8-3.6-2zM166.6 160.2h1l-.5 4zM182.1 173.6l4 .5-4 .5zM186.8 174.1l4-.5v1zM205.1 173.6l4 .5-4 .5zM209.1 174.1l4-.5v1zM216.6 160.6h1l-.5 4zM228.7 173.6l4 .5-4 .5z"/>
<path d="M242 173.2l4 .5-4 .5zM254.3 173.7l4-.5v1zM273.9 160.2h1l-.5 4zM186.1 191.9l4-.5v1zM238.7 184.1l4-.5v1zM250.3 191.4l4 .5-4 .5zM250.3 183.6l4 .5-4 .5z"/>
</g>
<g font-size="5.2">
<text x="34" y="9.6">6</text>
<text x="104" y="9.6">5</text>
<text x="174" y="9.6">4</text>
<text x="244" y="9.6">3</text>
<text x="314" y="9.6">2</text>
<text x="384" y="9.6">1</text>
<text x="7.6" y="38.9">D</text>
<text x="410.4" y="38.9">D</text>
<text x="32.3" y="83.1">8-M2.5</text>
<text x="51.1" y="83.1">4</text>
<text x="94.4" y="78.2" transform="rotate(23 94.4 78.2)">45°</text>
<text x="308.7" y="83.4">4-M3</text>
<text x="323.5" y="83.4">6</text>
<text x="80.5" y="84.9" transform="rotate(11 80.5 84.9)">22.5°</text>
<text x="41" y="92.6">2.8</text>
<text x="308.7" y="91">孔深8.8</text>
<text x="118.3" y="101">3</text>
<text x="137.6" y="101">4</text>
<text x="170.1" y="99.2">（1.4）</text>
<text x="304" y="99.8">43</text>
<text x="31.1" y="102">40.5</text>
<text x="7.6" y="113.1">C</text>
<text x="410.4" y="113.1">C</text>
<text x="214.8" y="130.7" transform="rotate(-90 214.8 130.7)">48.5</text>
<text x="224.8" y="128.7" transform="rotate(-90 224.8 128.7)">45</text>
<text x="260.6" y="128.7" transform="rotate(-90 260.6 128.7)">44</text>
<text x="164.3" y="133.1" transform="rotate(-90 164.3 133.1)">48</text>
<text x="271.6" y="133.1" transform="rotate(-90 271.6 133.1)">48</text>
<text x="168" y="150.7">（2.5）</text>
<text x="30.7" y="161.5">34.5</text>
<text x="45.6" y="161.5">0.5</text>
<text x="111.4" y="162.8">8 贯穿</text>
<text x="174.4" y="172.5">0.5</text>
<text x="194" y="172.5">14.9</text>
<text x="217" y="172.5">15.7</text>
<text x="260.7" y="172.2">5.5</text>
<text x="242.6" y="182.5">10.4</text>
<text x="7.6" y="187.4">B</text>
<text x="212.7" y="190.3">45.5</text>
<text x="410.4" y="187.4">B</text>
<text x="7.6" y="261.7">A</text>
<text x="410.4" y="261.7">A</text>
<text x="374" y="267.9">人形关节模组</text>
<text x="363.9" y="281.8">CE-RB-R48-101-Lite-C0-I</text>
<text x="34" y="291">6</text>
<text x="104" y="290.9">5</text>
<text x="174" y="291">4</text>
<text x="244" y="291">3</text>
<text x="314" y="291">2</text>
<text x="384" y="291">1</text>
</g>
<g font-size="4.6">
<text x="46.1" y="83.1">↧</text>
<text x="318.5" y="83.4">↧</text>
<text x="32.3" y="92.6">⌴⌀</text>
<text x="48.8" y="92.6">↧</text>
<text x="115.4" y="101">⌀</text>
<text x="132.5" y="101">↧</text>
<text x="301.1" y="99.8">⌀</text>
<text x="28.1" y="102">⌀</text>
<text x="224.8" y="131.6" transform="rotate(-90 224.8 131.6)">⌀</text>
<text x="260.6" y="131.6" transform="rotate(-90 260.6 131.6)">⌀</text>
<text x="164.3" y="136.1" transform="rotate(-90 164.3 136.1)">⌀</text>
<text x="214.8" y="133.6" transform="rotate(-90 214.8 133.6)">⌀</text>
<text x="271.6" y="136.1" transform="rotate(-90 271.6 136.1)">⌀</text>
<text x="27.8" y="161.5">⌀</text>
<text x="40.6" y="161.5">↧</text>
<text x="108.5" y="162.8">⌀</text>
</g>
<g font-size="3.7">
<text x="225.5" y="14">型号</text>
<text x="247.4" y="14">谐波速比</text>
<text x="268" y="14">输出转速</text>
<text x="288.4" y="14">额定转矩</text>
<text x="308.4" y="14">峰值扭矩</text>
<text x="331.2" y="14">背隙</text>
<text x="347.7" y="14">工作温度</text>
<text x="369.1" y="14">噪音</text>
<text x="385.4" y="14">寿命</text>
<text x="400" y="14">重量</text>
<text x="227.6" y="19.1">/</text>
<text x="252.3" y="19.1">/</text>
<text x="271.5" y="19">RPM</text>
<text x="292.5" y="19">Nm</text>
<text x="312.5" y="19">Nm</text>
<text x="329.1" y="19.1">Arc sec</text>
<text x="351.9" y="19">℃</text>
<text x="370.5" y="19.1">dB</text>
<text x="387.5" y="19.1">h</text>
<text x="402.1" y="18.4">g</text>
<text x="218.8" y="29.6">速度环编码器</text>
<text x="219.1" y="24.2">CE-RB-R48-101</text>
<text x="246.3" y="29.5">位置环编码器</text>
<text x="248.8" y="24.2">101：1</text>
<text x="272.2" y="24.2">30</text>
<text x="274.3" y="29.5">通讯协议</text>
<text x="293.2" y="24.2">5</text>
<text x="295.1" y="29.6">额定电压</text>
<text x="309.1" y="24.3">11±0.5</text>
<text x="317.4" y="29.6">额定电流</text>
<text x="331.2" y="24.2">＜30</text>
<text x="341.6" y="29.6">峰值电流</text>
<text x="349.1" y="24.2">-20-50</text>
<text x="363.3" y="29.6">反电动势常数</text>
<text x="369.1" y="24.4">≤60</text>
<text x="385.4" y="24.2">5000</text>
<text x="391.7" y="29.5">扭矩常数</text>
<text x="400.7" y="24.2">260</text>
<text x="225.1" y="34.7">bit</text>
<text x="252.6" y="34.7">bit</text>
<text x="279.3" y="34.7">/</text>
<text x="300.1" y="34.7">V</text>
<text x="322.3" y="34.7">A</text>
<text x="346.5" y="34.7">A</text>
<text x="367.5" y="34.5">V/krpm</text>
<text x="394.5" y="34.7">Nm/A</text>
<text x="225.8" y="39.9">21</text>
<text x="253.3" y="39.9">21</text>
<text x="277.9" y="39.8">CAN</text>
<text x="299.4" y="39.8">48</text>
<text x="320.9" y="39.8">1.3</text>
<text x="345.1" y="39.8">3.2</text>
<text x="369.6" y="39.8">4.7</text>
<text x="393.8" y="39.8">0.077</text>
<text x="121.5" y="98.8">+ 0.015</text>
<text x="123.6" y="102.2">0</text>
<text x="162.1" y="125.9" transform="rotate(-90 162.1 125.9)">0</text>
<text x="269.4" y="125.9" transform="rotate(-90 269.4 125.9)">0</text>
<text x="165.6" y="127.9" transform="rotate(-90 165.6 127.9)">- 0.03</text>
<text x="272.9" y="127.9" transform="rotate(-90 272.9 127.9)">- 0.05</text>
<text x="223.4" y="189.8">0.2</text>
<text x="135.3" y="256.8">未注形位公差要求（GB/T 1184-1996-H/K）</text>
<text x="207.3" y="256.9">未注尺寸公差要求（GB/T 1804-2000-f/m）</text>
<text x="365.4" y="256.9">无锡巨蟹智能驱动科技有限公司</text>
<text x="351.4" y="284.8">A0</text>
</g>
<text font-size="3.2" x="221.2" y="189.8">±</text>
<g font-size="3">
<text x="273.7" y="256.6">项目</text>
<text x="285.8" y="256.7">签名</text>
<text x="296.4" y="256.6">年、月、日</text>
<text x="311" y="255.5">材质</text>
<text x="130.1" y="263.6">直线度与平面度</text>
<text x="152.7" y="261.9">垂直度</text>
<text x="164.1" y="263.6">0.2/0.4</text>
<text x="175.6" y="263.6">平行度</text>
<text x="185" y="261.9">尺寸，直线度平面</text>
<text x="202.1" y="263.6">线性尺寸(f/m）</text>
<text x="223.9" y="263.6">倒角尺寸(f/m一致）</text>
<text x="247.9" y="263.6">角度尺寸(f/m一致）</text>
<text x="273.7" y="263.6">设计</text>
<text x="284.6" y="263.6">董华江</text>
<text x="296.7" y="263.5">2026-03-06</text>
<text x="361" y="262.5">名称</text>
<text x="152.1" y="265.4">（H/K）</text>
<text x="152.7" y="268.9">对称度</text>
<text x="186.5" y="265.3">度公差最大值</text>
<text x="129.7" y="270.6">0-10</text>
<text x="138.9" y="270.6">0.02/0.05</text>
<text x="152.1" y="272.3">（H/K）</text>
<text x="152.7" y="276">圆跳动</text>
<text x="164.1" y="270.6">0.5/0.6</text>
<text x="175.6" y="270.6">同轴度</text>
<text x="185" y="270.6">等于径向跳动公差</text>
<text x="201.2" y="270.6">0.5-6</text>
<text x="211.5" y="270.6">±0.05/±0.1</text>
<text x="225.2" y="270.6">0.5-3</text>
<text x="239.2" y="270.6">0.2</text>
<text x="249.2" y="270.6">0 -10</text>
<text x="264" y="270.6">1</text>
<text x="273.7" y="270.7">工艺</text>
<text x="317.5" y="270.6">第一视角</text>
<text x="338.3" y="270.6">重量</text>
<text x="351.3" y="270.6">比例</text>
<text x="129.2" y="277.5">10-30</text>
<text x="139.5" y="278.4">0.05-0.1</text>
<text x="152.1" y="279.3">（H/K）</text>
<text x="164.1" y="277.5">0.1/0.2</text>
<text x="175.6" y="281.1">圆柱度</text>
<text x="184.3" y="277.7">由圆度，直线度和平</text>
<text x="184.3" y="281.1">行度公差综合反应，</text>
<text x="201.7" y="277.5">6-30</text>
<text x="211.9" y="277.5">±0.1/±0.2</text>
<text x="226.3" y="277.5">3-6</text>
<text x="239.2" y="277.5">0.5</text>
<text x="248.6" y="277.5">10 -50</text>
<text x="263" y="277.5">0.5</text>
<text x="273.7" y="277.6">审核</text>
<text x="339.4" y="277.5">无</text>
<text x="349.6" y="277.5">1.5 : 1</text>
<text x="361" y="276.5">零件代号</text>
<text x="128.7" y="284.5">30-100</text>
<text x="140.1" y="284.5">0.1-0.2</text>
<text x="152.1" y="286.4">（H/K）</text>
<text x="153.7" y="282.9">圆度</text>
<text x="163.5" y="282.9">直径公差且小</text>
<text x="163.5" y="286.3">于等于圆跳动</text>
<text x="185" y="284.5">也可采用包容原则</text>
<text x="200.7" y="284.5">30-120</text>
<text x="211.5" y="284.5">±0.15/±0.3</text>
<text x="225.7" y="284.5">6-30</text>
<text x="240.3" y="284.5">1</text>
<text x="248" y="284.5">50 -120</text>
<text x="262.4" y="284.5">0.33</text>
<text x="273.7" y="284.6">批准</text>
<text x="338.3" y="284.6">版本</text>
</g>
<g font-size="2.6">
<text x="237.4" y="270.6">±</text>
<text x="250.3" y="270.6">°</text>
<text x="254.3" y="270.6">°</text>
<text x="262.3" y="270.6">± °</text>
<text x="237.4" y="277.5">±</text>
<text x="250.9" y="277.5">°</text>
<text x="254.8" y="277.5">°</text>
<text x="261.1" y="277.5">±</text>
<text x="266.3" y="277.5">°</text>
<text x="238.5" y="284.5">±</text>
<text x="250.3" y="284.5">°</text>
<text x="255.4" y="284.5">°</text>
<text x="260.5" y="284.5">±</text>
<text x="266.9" y="284.5">°</text>
</g>
</svg>
